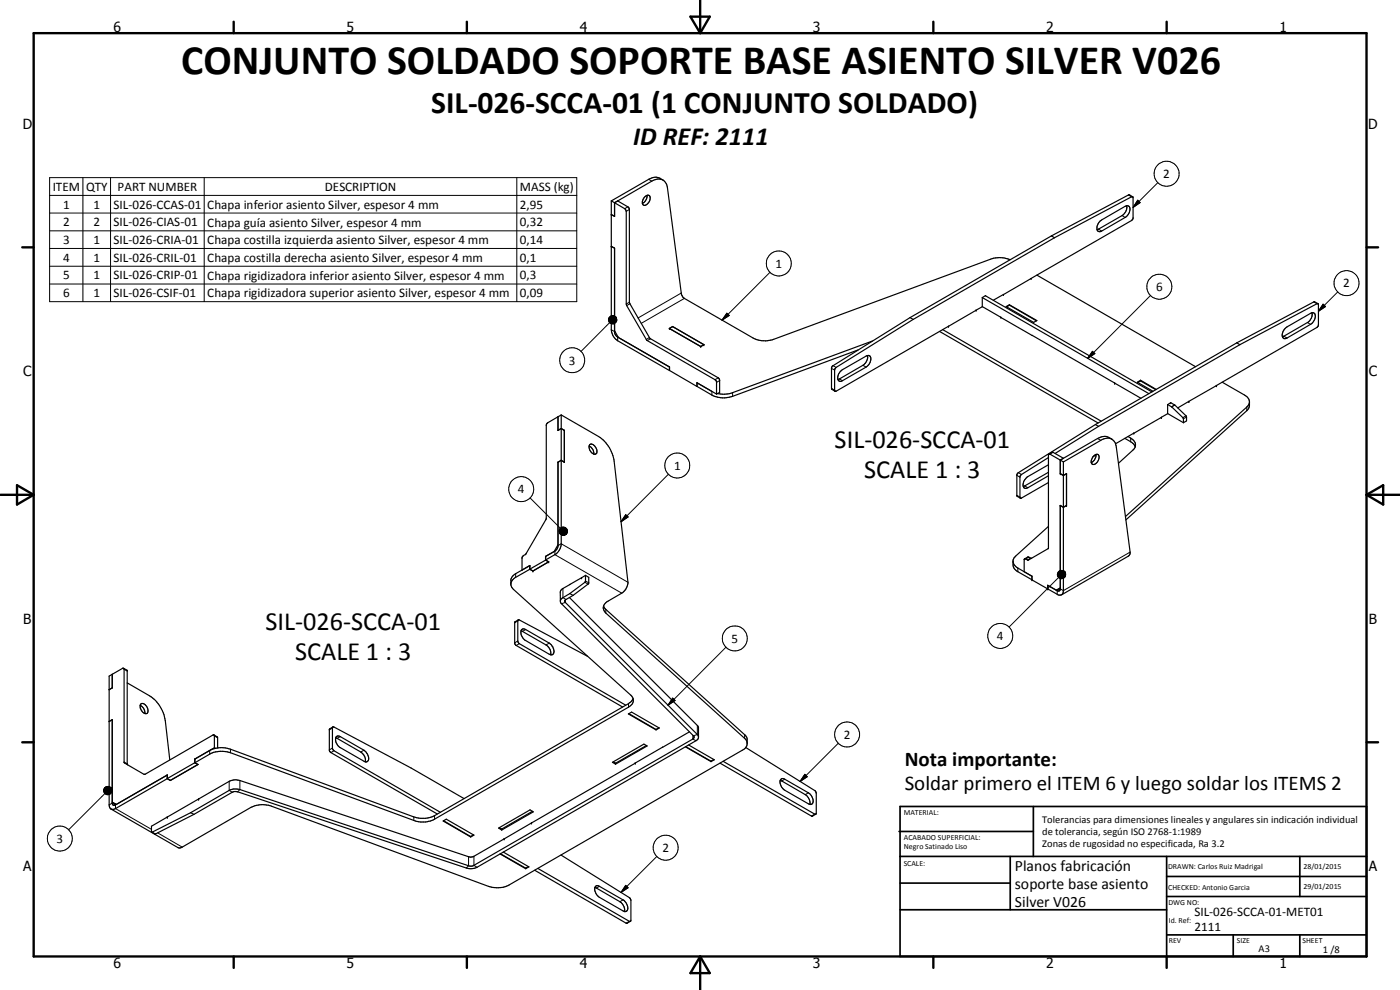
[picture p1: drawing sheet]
<svg xmlns="http://www.w3.org/2000/svg" width="420mm" height="297mm" viewBox="0 0 420 297" stroke-linecap="round" stroke-linejoin="round" font-family="sans-serif">
<g fill="none" stroke="#000" stroke-width=".35">
<path d="M193.4 59.2a.91 .91 0 0 1 .8-.7 .91 .91 0 0 1 .9 .5 2.17 2.17 0 0 1-1.9 2.6 1.61 1.61 0 0 1 .2-2.4zM194.2 58.6a2.5 2.5 0 0 1-1.4 2.4M199 54a3.5 3.5 0 0 0-4.3-.2l-11.2 6.5M339.9 59.1l-.9-.6h-.3l-23.2 12.3M339.9 59.1l.2 6.4-.5 .7-30.2 17.4M339.9 59.1h-.3l-23.1 12.2M183.5 73.9l.9 .6 .2 25.7 .8 .9 15.5 9v1.1M183.5 60.3v38.6a4.5 4.5 0 0 0 1.9 3.3l15.5 9M183.5 60.3l.9 .5M184.4 60.8l11.2-6.4a2.83 2.83 0 0 1 3-.5 2.83 2.83 0 0 1 1.7 2.4l4.2 31.8 .4 1 21.1 12.3a7.6 7.6 0 0 0 6.2 .4l65.1-24a8 8 0 0 1 5.8 .1M184.4 60.8v4.1l-.9-.5 .9 .5M184.4 60.8l1-.5 3.1 1.8 .4 .6v28l.1 .4 6.1 10.5 20.6 11.9 .3 .5v3.7l-1 .5"/>
<path d="M184.4 60.8l3.2 1.9 .3 .7 .2 28.3 6 10.4 20.7 12 .2 .5v3.6M315.5 70.8l-42.4 24.5M315.5 70.8l1 .5M316.5 71.3l-42.4 24.5M330.1 66.3l7.6-4.4a.97 .97 0 0 1 1.2 .1 .97 .97 0 0 1 .2 1.2l-.5 1.2-.7 .7-7.3 4.2a.87 .87 0 0 1-1.4-.4l.1-1.2zM338.1 61.7a2.93 2.93 0 0 1-1.3 3l-7.5 4.3M184.4 99.2l1.2 2.1M200.9 98.6l1-.6 9.3 5.4-.9 .6zM201.8 98l9.5 5.4-1 .6M201.8 98l-.9 .6 9.4 5.4M201.8 98h.1M273.1 95.3l-23.2 14.5-.4 .6v6.1l.2 .3 .9 .6"/>
<path d="M273.1 95.3l1 .5M274.1 95.8l-23.2 14.4-.4 .8 .1 6.4M282 99.4l47.6 27.5M282.9 98.9l47.6 27.5M284.7 97.9h.1M292.9 93.1h.1M292.9 93.1l-41.9 24.2-.4 .1M294.8 89.3v2.7l-1.9 1.1M294.8 89.3l1-.6 49.9 28.9M294.8 92l15 8.7M294.8 89.3l50 28.8M300.3 95.2h.1"/>
<path d="M301.1 88.3l-3 1.8M301.1 88.3v.1M302 92l.9-.6 8.3 4.8-1 .5zM302.1 92.1l.9-.5 8.1 4.7M302.9 91.4v.2M309.4 83.6h.1M309.4 83.6l-8.3 4.8M311.2 82.5l47.6 27.5M385.6 98.7l.6-.6 7.1-4.1a.96 .96 0 0 1 1.2 .1 .96 .96 0 0 1 .2 1.2l-.5 1.2-.6 .7-7.4 4.2a.97 .97 0 0 1-1.2-.1 .97 .97 0 0 1-.2-1.1zM393.7 93.9a2.84 2.84 0 0 1-1.3 2.9l-7.5 4.2M395.6 91.1l-1.3-.5-23.1 12.3M200.9 111.2h.1"/>
<path d="M200.9 111.2l8.3 4.8M209.2 114.9v1.1M209.2 114.9l5.8 3.3M209.2 116h.1M209.2 114.9l4.4 2.5M252.2 111.5l.6-.6 7.1-4.1a1.01 1.01 0 0 1 1.4 .2 1.01 1.01 0 0 1-.1 1.4l-.4 .9-.9 .9-7.1 4a.96 .96 0 0 1-1.2 0 .96 .96 0 0 1-.2-1.3zM257.5 105l-37.6 13.9a7.8 7.8 0 0 1-6.3-.4l-4.4-2.5M260.3 106.7a3 3 0 0 1-1.3 2.9l-7.5 4.2M261.8 102.3l-41.9 15.5a8.5 8.5 0 0 1-4.6 .3M309.8 100.7h.1M309.8 100.7l24.7 14.2M334.5 114.9l7.9 4.6"/>
<path d="M342.3 114.1l-1 .6 4.7 2.7M342.3 114.1l4.7 2.7M342.3 114.1v.2M342.3 114.3l4.6 2.6M342.3 114.3l-.9 .5M365.1 115.7l-11.6 6.7M366.8 114.7l7.6 4.6a3 3 0 0 1 .5 2.9l-.7 1-36.3 32.8M371.2 102.9l-42.5 24.5M371.2 102.9l.9 .5M372.1 103.4l23.1-12.3 .4 .1 .1 6.3-.5 .8-30.2 17.4M372.1 103.4l-42.4 24.5M167.5 125.1l-3.2 1.8-.4 .6v28.1l-6 10.6-1.2 1v3.9l2.3-1.4v1.1"/>
<path d="M167.5 138.7v25.2l-.8 1.3-3 1.7M167.5 125.1v4.1M167.5 129.1h.1M167.5 129.1l.9-.5 1 .5M167.5 138.7l.9-.6 1 .6M167.5 138.7h.1M168.4 124.5v39a4.3 4.3 0 0 1-1.9 2.9l-2.8 1.6 1 .6M168.4 124.5l11.3 6.5a10.5 10.5 0 0 1 4.6 7.3l4.2 36.4a4 4 0 0 1-1.9 3.3l-4.1 2.3a2.11 2.11 0 0 0-.7 3.6l41.7 37.6 .6 .8 .1 .6M168.4 124.5l-.9 .6M169.3 129.1h.1M169.3 138.7h.1M169.4 129.1v9.6"/>
<path d="M176.8 133.9a2.5 2.5 0 0 1 1.4 2.4M176.9 133.5a1.39 1.39 0 0 1 2.1 1.1l.1 1.1a1.01 1.01 0 0 1-1 .6 1.01 1.01 0 0 1-.9-.8l-.4-1.4zM314.7 137.3l-8.5 5.4v6.8M314.7 139.4l-6.2 3.6a2.53 2.53 0 0 0-1.1 3.4l.4 .2 .7-.3 6.2-3.6M314.8 136.3l1.1-.6 3.2 1.8-.9 .5M314.8 136.3l-.1 28.2-6 3.5-1.2-.3M314.8 136.3h.3l3.1 1.7M318.2 138v4.1l.9 .6 1-.6v9.6M318.2 138l.9 .6M319.1 138.6l11.3-6.5a2.76 2.76 0 0 1 2.9-.5 2.76 2.76 0 0 1 1.7 2.5l4.1 32.1-.5 .7-20 11.6M319.1 138.6v38.6a1.14 1.14 0 0 1-.5 1.2 1.14 1.14 0 0 1-1.3-.1l-2.9-1.6M328.2 136.9a.89 .89 0 0 1 1.1-.6 .89 .89 0 0 1 .5 1.1 1.87 1.87 0 0 1-2 1.9 1.69 1.69 0 0 1 .4-2.4z"/>
<path d="M328.7 127.4l-23.2 14.5-.3 .6v6.3l1 .7M328.7 127.4l1 .5M328.9 136.4v.2M328.9 136.5l-.9 .5M328.9 136.6v.2a2.49 2.49 0 0 1-1.4 2M329.7 127.9l-13.1 8.2M333.7 131.8a3.5 3.5 0 0 0-4.3-.2l-11.2 6.4M337.6 131.5l2.1 1.3 1 1.2M338.5 131a2.82 2.82 0 0 1 2.2 2.9l-.4 .9-4.6 4.2M348.6 125.2l-13.8 7.9M350.4 121.4v2.7M350.4 121.4l1-.6 1.2 .7 3.3 3.3 .2 1.5-.9 .5"/>
<path d="M350.4 124.1l-1.9 1.1M350.4 121.4l1.3 .7 3.4 3.3 .1 1.4M350.4 124.1l4.8 2.7M375 120.7l-.8 1.4-36.4 32.9M314.7 144.8l-8.5 4.7M314.7 141.6l-7.6 4.4M314.7 157.9l-10.4 9.5-.2 .5-.1 1.6a2.52 2.52 0 0 0 1.5 2l8.9 5.2M319.1 152.2l-.9-.6-.1 25.5-.7 .2-3-1.7M320.1 151.6l-1 .6-.9-.5M159 170.8l.9 .5M159 169.7l-4.2 2.4-1.1 1a2.73 2.73 0 0 0-.4 2.3l.3 .9 .5 .5 35.2 31.8a2.08 2.08 0 0 1-.7 3.6l-58.2 33.6a7.5 7.5 0 0 1-6.2 .4l-55-20.4a8.1 8.1 0 0 0-6.3 .5l-4.4 2.6M159 170.8l-4.6 2.6-.7 .8-.4 .9"/>
<path d="M163.7 166.9v1.2M163.7 168.1l-4.7 2.7 1 .5M163.7 168.1l1 .5M164.7 168.6l-4.8 2.7M167.5 163.4l-1.2 2.1-2.6 1.5M170.9 179.3l38.6 38.5 .1 .4v3.3l-.7 .7-65.7 38a4.3 4.3 0 0 1-3.3 .2l-68.6-22.8-1-.1-.6 .2-11.5 6.6M171 175.4h.1M171 178.1l-2.1 1.2a1.12 1.12 0 0 0-.6 1.7l39.9 39.9 .1 .5-.4 .3-66.3 38.2-.8-.1-69.1-23-1.6-.1-1.1 .3-11.8 6.8M171 175.3v.1M171 178.1l1 .5M172 178.6l-2.3 1.4-.2 .2 .2 .6 39.6 39.6 .3 .6M174.5 173.4h.1"/>
<path d="M174.5 173.4l-6.2 3.7-.2 .6 .1 2.7M175.7 172.6l-.2 2.1-4.5 3.4M175.7 172.6l-1.2 .8M175.7 172.6l1 .6v1.8l-4.7 3.6M304 168.6l.4 .9 .7 .7 4.6 2.7M307.5 167.7l-.1 3.8 2.3 1.4M309.6 167.5l-1.2-.4-.9 .6M309.7 172.9v1.1M314.4 176.7v-1.1l2.6 1.5M317 177.1l1.2-.7zM155.5 186l-1 .7v6.3l.3 .6 32 18.5M155.5 186l-.1 6.4 .3 .6 32.1 18.6"/>
<path d="M155.5 186h.4l20.4 10.9M156.4 189.3l7.5 4.2a2.81 2.81 0 0 1 1.4 3M156.5 188.9l.5-.2 .5 .1 7.5 4.3a2.46 2.46 0 0 1 .9 3.3l-1.1-.1-7-4.1a2.68 2.68 0 0 1-1.3-3.3zM181.1 181.8l.7 1 41.9 37.8a2.74 2.74 0 0 1 .5 2.6l-.3 .9-.7 .8-70.4 40.6a7.8 7.8 0 0 1-6.2 .4l-65.1-24a7.8 7.8 0 0 0-6.2 .4l-21.3 12.1-.6-.1-20.1-11.6M32.8 206.9h.1M32.8 216.5h.1M33.7 202.3l-.9 .6v38.6a1.16 1.16 0 0 0 .5 1.3 1.16 1.16 0 0 0 1.4-.2l15.5-9v-1.1l-15.5 9a.59 .59 0 0 1-.7 .1 .59 .59 0 0 1-.3-.6v-25.1l-.9 .6M33.7 202.3v4.1l-.9 .5M37.1 200.5l1.1 .7 .1 28.3M37.1 200.5h-.3l-3.1 1.8M37.1 200.5l.1 .1M37.2 200.6l.2 28.3 6.1 3.4 20.7-11.8"/>
<path d="M38.2 204.9l6.7 3.9a10.5 10.5 0 0 1 4.7 7.4l1.4 11.8M42.1 211.7a2.42 2.42 0 0 1 1.4 2.4M42.2 211.3a1.68 1.68 0 0 1 2.2 1.7 .82 .82 0 0 1-.4 1.1 .82 .82 0 0 1-1.1-.4 2.05 2.05 0 0 1-.7-2.4zM99.9 218.1l-1.1 .8v6.2l.4 .6 32 18.5M99.9 218.1l-.1 6.5 .3 .6 32.1 18.5M99.9 218.1h.3l23.1 12.3 16 9.2M188.6 214.2l1-.5 8.3 4.7-1 .6zM188.8 214.1l8.1 4.8M190 209.6l-.5 .8-.9 .7-58.2 33.6a7.9 7.9 0 0 1-6.2 .4l-55-20.3-2.5-.5-2 .2M196.9 218.8v.2M197.7 218.4l-.8 .5M206.9 219.6l-8.1 4.6"/>
<path d="M51.1 234.1v.1M58.5 228.9l-8.3 4.7 .9 .6M58.5 228.9l.9 .5M58.5 227.8h.1M58.5 227.8v1.1M58.5 228.9l.9 .5-8.3 4.8M59.4 229.4l-8.3 4.7M59.4 229.4h.1M64.2 220.5l1.1 .9v3M64.2 220.5l.1 3.9M64.3 224.4l-5.8 3.4M64.3 224.4l.4 .1"/>
<path d="M64.7 224.5l-1.4 .5-4.8 2.8M100.7 221.4l7.6 4.2a2.86 2.86 0 0 1 1.3 3M100.9 221.1l.5-.3 .5 .1 7.5 4.4a2.42 2.42 0 0 1 .9 3.2h-.9l-7.3-4.2a2.57 2.57 0 0 1-1.2-3.2zM183.8 228.7l9.4-5.4 1 .5-9.5 5.5zM184.7 229v.3M194 223.7l-9.2 5.3-.7-.4M198.8 224.2l-39.3 22.7M198.8 224.2h.1M205.7 224.1l7.7 4.4M205.8 224l7.6 4.4 .8-.5M206.7 223.5l7.7 4.5-1 .5M213.4 228.3v.2"/>
<path d="M216.1 229l27.4 15.9 1.3-.6M223.8 224.3l20.8 13 .4 .7-.1 6.3h-.3l-27.6-15.9M234.1 234.1l7.6 4.3a2.84 2.84 0 0 1 1.3 2.9M234.3 233.8l.3-.2 .7 .1 7.3 4.2a2.37 2.37 0 0 1 1.1 3.4l-.4 .1-.7-.2-7.1-4.1a2.63 2.63 0 0 1-1.2-3.3zM33.7 240.7l1.2 .7zM45.5 249.7v-1.8l23.3-13.5a4.1 4.1 0 0 1 3.2-.2l69.1 23 .9-.2 9.3-5.3M57.2 243.8l-11.7 5.9M57.2 243.8l1 .5M58.2 244.3l-11.6 5.9-1.1-.5M133 246.3l.9-.5 8.3 4.8-.9 .5zM133.1 246.3l8.2 4.7M141.3 251v.1"/>
<path d="M142.1 250.5l-.8 .5M149.6 248.5l9.5-5.5 1 .6-9.5 5.4zM149.9 248.3l.7 .5M150.1 256.2l7.7 4.4M150.2 256.2l7.6 4.3M150.6 248.7v.3M151 255.7l7.7 4.4-.9 .5M151.3 251.7h.1M159.5 246.9l-8.2 4.8M159.5 246.9h.1M159.8 243.4l-9.2 5.4M168.3 256.5l20.8 13 .2 .6v6.3h-.4l-27.5-15.8"/>
<path d="M157.8 260.5v.1M158.6 260l-.8 .5M160.5 261.1l27.4 15.9 1.3-.6M178.5 266.3l7.5 4.3a2.86 2.86 0 0 1 1.4 2.9M178.8 265.9l.6-.2 .5 .2 7.1 4.1a2.37 2.37 0 0 1 1 3.4l-.6 .1-.4-.2-7.1-4.1a2.49 2.49 0 0 1-1.1-3.3z"/>
</g>
<g fill="#000">
<circle cx="183.5" cy="73.9" r=".18"/>
<circle cx="183.5" cy="64.4" r=".18"/>
<circle cx="200.9" cy="98.6" r=".18"/>
<circle cx="284.6" cy="97.9" r=".18"/>
<circle cx="292.9" cy="93.1" r=".18"/>
<circle cx="300.4" cy="95.2" r=".18"/>
<circle cx="301.1" cy="88.3" r=".18"/>
<circle cx="309.4" cy="83.6" r=".18"/>
<circle cx="210.3" cy="104" r=".18"/>
<circle cx="211.2" cy="103.4" r=".18"/>
<circle cx="334.5" cy="114.9" r=".18"/>
<circle cx="365" cy="115.7" r=".18"/>
<circle cx="365.1" cy="115.7" r=".18"/>
<circle cx="340.3" cy="130" r=".18"/>
<circle cx="348.5" cy="125.2" r=".18"/>
<circle cx="348.6" cy="125.2" r=".18"/>
<circle cx="351.4" cy="120.8" r=".18"/>
<circle cx="356.8" cy="120.4" r=".18"/>
<circle cx="318.2" cy="151.7" r=".18"/>
<circle cx="318.2" cy="142.1" r=".18"/>
<circle cx="320.1" cy="151.7" r=".18"/>
<circle cx="320.1" cy="142.1" r=".18"/>
<circle cx="159" cy="169.7" r=".18"/>
<circle cx="159.9" cy="171.3" r=".18"/>
<circle cx="163.7" cy="167" r=".18"/>
<circle cx="164.7" cy="168.6" r=".18"/>
<circle cx="174.5" cy="173.4" r=".18"/>
<circle cx="309.7" cy="173.9" r=".18"/>
<circle cx="314.4" cy="176.7" r=".18"/>
<circle cx="50.2" cy="232.5" r=".18"/>
<circle cx="59.6" cy="239.7" r=".18"/>
<circle cx="190.7" cy="229" r=".18"/>
<circle cx="50.2" cy="245.2" r=".18"/>
<circle cx="151.3" cy="251.7" r=".18"/>
<circle cx="159.5" cy="246.9" r=".18"/>
</g>
<g fill="none" stroke="#000" stroke-width=".3">
<path d="M14.9 53.3h158.2v37.2h-158.2zM14.9 58.6h158.2M24.9 53.3v37.2M33.2 53.3v37.2M61.3 53.3v37.2M155.1 53.3v37.2M194.7 53.8l.9 .6M338.7 58.5l.9 .6M347.5 54.8l-7.4 7.4M14.9 63.9h158.2M14.9 69.3h158.2M14.9 74.5h158.2"/>
<path d="M14.9 79.9h158.2M188.4 62.1l-.9 .5M188.9 62.9l-1 .5M329.7 68.7l.9 .6M336.8 64.7l.9 .5M341.4 60.1l.8 .7-2.1 1.4zM14.9 85.2h158.2M182.6 95.7l2.1-.6-2.1 .9zM182.6 96l2.1-.9-2 1.2zM182.7 96.3l2-1.2-2 1.4zM182.7 95.5l2-.4-2.1 .6zM182.7 96.5l2-1.4-1.8 1.6z"/>
<path d="M182.8 95.2l.2-.2 1.7 .1zM182.8 95.2l1.9-.1-2 .4zM182.9 96.7l1.8-1.6-1.6 1.8zM183 96.8l-8.6 8.7M183 95l.2-.1 1.5 .2zM183.2 94.9l.3-.2 1.2 .4zM183.5 94.7l1.2 .4zM183.5 98.9l1.1 .5M183.8 94.7l.9 .4zM184 94.7l.7 .4zM184.3 94.8l.4 .3zM184.7 95.1l-1.4 2-.2-.2z"/>
<path d="M184.7 95.1l-1.2 2.1-.2-.1zM184.7 95.1l-.9 2.1h-.3zM184.7 95.1l-.6 2.1h-.3zM184.7 95.1l-.3 2-.3 .1zM184.7 95.1l-.1 1.8-.2 .2zM184.7 95.1l.1 1.7-.2 .1zM184.7 95.1l.2 1.5-.1 .2zM184.7 95.1l.4 1.2-.2 .3zM184.7 95.1l.4 1.2zM184.7 95.1l.4 1zM184.7 95.1l.4 .7zM184.7 95.1l.3 .4z"/>
<path d="M184.7 95.1l.2 .2zM188.9 90.7l-1 .5M189 91.1l-.9 .6M204.5 87.9l-13 7.5M205.4 89.5l-13 7.5M218.1 94l.8 .7-2.2 1.4zM231.1 81.7l-14.4 14.4M345.3 88.7l-18.9 18.8M392.4 96.8l.9 .5M394.3 90.6l.9 .5M397.1 91.3l.7 .7-2.1 1.4zM401.5 87.6l-5.8 5.8"/>
<path d="M185.5 101l-.1 1.2M194.9 101.3l-.9 .6M195.2 101.6l-.9 .6M213.6 117.4v1.1M215.5 113.4l-.9 .5M216 114.2l-1 .5M219.9 117.8v1.1M249.5 116.5l1 .6M249.5 110.5l1 .5M250 109.7l.9 .5M251.9 113.7l.9 .5M259 109.6l.9 .6"/>
<path d="M327.9 105.4l.7 .7-2.2 1.4zM385.3 100.9l.9 .5M316 135.7l-.9 .6M329.4 131.6l1 .5M339.3 131.4v1.1M352.5 121.5l-.9 .5M352.6 121.5l-.9 .6M355.9 124.8l-.9 .5M356.1 125.1l-.9 .5M374.2 122.1v1.1M159.1 149.4l9 9.1M167.8 159l2.1 1.3-2.1-1z"/>
<path d="M167.8 159.3l2.1 1-2.1-.7zM167.8 159.6l2.1 .7-2-.4zM167.9 159.9l2 .4-1.9-.2zM167.9 158.8l2 1.5-2.1-1.3zM168.1 158.6l.1-.2 1.7 1.9zM168.1 158.6l1.8 1.7-2-1.5zM168.2 158.4l.3-.2 1.4 2.1zM168.5 158.2h.2l1.2 2.1zM168.7 158.2l.3-.1 .9 2.2zM169 158.1l.2 .1 .7 2.1zM169.2 158.2h.3l.4 2.1zM169.5 158.2l.2 .2 .2 1.9z"/>
<path d="M169.7 158.4l.3 .1-.1 1.8zM170 158.5l.1 .2-.2 1.6zM170.1 158.7l-.2 1.6zM170.2 159.8l-.3 .5zM170.2 159l-.3 1.3zM170.3 159.6l-.4 .7zM170.3 159.3l-.4 1zM187.8 154.4l.7 .7-2.1 1.4zM200.6 142.3l-14.2 14.2M305.2 148.6l.9 .5M305.2 142.6l.9 .6M305.6 141.8l1 .6"/>
<path d="M307.5 145.8l1 .5M314.6 141.7h.1M154.8 172.1v1.1M166.5 165.4v1l20.1 11.6M167.5 163.7l.9-.5 20.1 11.5M168 160.1l1.9 .2h-1.7zM168.2 160.3h1.7zM168.4 160.4l1.5-.1-1.2 .3zM168.7 160.6l1.2-.3zM168.9 160.6l1-.3zM168.9 176.6v2.7l1 .6M169.2 160.6l.7-.3z"/>
<path d="M169.4 160.5l.5-.2zM169.7 160.4l.2-.1zM175.5 174.7l1 .6M175.7 174.3l1 .6M305.5 170.4v1.1M308.8 167.2l-1 .5M309.3 167.5l-1 .5M317.3 172.4l2.2-.9-2.1 1.2zM317.4 172.1l2.1-.6-2.2 .9zM317.4 172.7l2.1-1.2-2.1 1.5zM317.4 171.9l2.1-.4-2.1 .6zM317.4 173l2.1-1.5-1.9 1.7z"/>
<path d="M317.6 171.7l1.9-.2-2.1 .4zM317.6 173.2l1.9-1.7-1.7 1.9zM317.7 173.3l-14.9 14.8M317.7 171.4l1.8 .1zM317.7 171.4l1.8 .1-1.9 .2zM318 171.3l.2-.1 1.3 .3zM318.2 171.2l1.3 .3zM318.5 171.2l1 .3zM318.8 171.2l.7 .3zM319 171.2l.5 .3zM319.5 171.5l-1.5 2-.2-.1zM319.5 171.5l-1.2 2.1-.3-.1z"/>
<path d="M319.5 171.5l-1 2.2-.2-.1zM319.5 171.5l-.7 2.1-.3 .1zM319.5 171.5l-.4 2-.3 .1zM319.5 171.5l-.2 1.9-.2 .1zM319.5 171.5v1.7l-.2 .2zM319.5 171.5l.2 1.5-.2 .2zM319.5 171.5l.2 1.5zM319.5 171.5l.3 1.3zM319.5 171.5l.3 1zM319.5 171.5l.3 .7zM319.5 171.5l.2 .5zM319.5 171.5l.1 .2z"/>
<path d="M339.2 165.7l-20.1 11.5-.9-.5-.9 .5v1.1M155.4 192.3l-.9 .6M155.4 186.3l-.9 .6M155.9 193.1l-1 .6M157.8 188.9l-1 .5M164.8 193l-.9 .5M169.7 180v.8l-1.2 .3M181.8 182.8v1.1M217.9 194.2l-17.4 17.4M37.2 200.8l1 .5M99.8 218.4l-1 .6M188.6 211.1v1.1"/>
<path d="M201.9 209.5l.7 .7-2.1 1.4zM209.3 217.7v2.7l-1.2 .4M31.1 237.2l2.1-.9-2.1 1.2zM31.1 237l2.1-.7-2.1 .9zM31.1 237.5l2.1-1.2-2 1.5zM31.2 236.7l2-.4-2.1 .7zM31.2 237.8l2-1.5-1.8 1.7zM31.3 236.5l.2-.2h1.7zM31.3 236.5l1.9-.2-2 .4zM31.4 238l1.8-1.7-1.6 1.9zM31.4 238.1l-10.8 10.9M31.5 236.3h1.7z"/>
<path d="M31.7 236.1l.3-.1 1.2 .3zM32 236l1.2 .3zM32.2 236l1 .3zM32.5 236l.7 .3zM32.8 236.1l.4 .2zM33.2 236.3l-1.4 2-.2-.1zM33.2 236.3l-1.2 2.1-.2-.1zM33.2 236.3l-.9 2.2-.3-.1zM33.2 236.3l-.6 2.1-.3 .1zM33.2 236.3l-.4 2.1h-.2zM33.2 236.3l-.1 2-.3 .1zM33.2 236.3l.1 1.7-.2 .3z"/>
<path d="M33.2 236.3l.2 1.5-.1 .2zM33.2 236.3l.4 1.3-.2 .2zM33.2 236.3l.4 1.3zM33.2 236.3l.4 1zM33.2 236.3l.4 .7zM33.2 236.3l.3 .5zM33.2 236.3l.2 .2zM37.2 228.6l1 .6M62.9 225.2v1.1M64.3 220.8l1 .6M68.8 234.4v2.8l.9 .5M69.2 224.8v1"/>
<path d="M72 234.2v2.7l-.7 .7M99.8 224.5l-1 .5M100.2 225.3l-.9 .5M102.1 221l-.9 .5M109.2 225.1l-.9 .5M207.9 220.6v1.1l1 .5M223.5 220.4v1.1M235.5 233.8l-.9 .5M241.5 232.3l.8 .7-2.2 1.5zM242.6 237.9l-.9 .5M251.6 223l-11.5 11.5M32.8 241.5l.9-.5 1 .5v1.1l10.8 6.2"/>
<path d="M45.7 249.7l.9 .5M47.3 249.9l7.4 4.3M124.2 245.1v1.1M130.4 244.7v1.1M140.6 257v2.8l-.7 .6M142.2 256.9v2.7l1 .6M197.1 257l-10.7 10.8M244.5 244.3l-1 .6M179.9 265.9l-.9 .5M187 270l-1 .6M187.8 265.6l.7 .8-2.1 1.4zM188.9 276.4l-1 .6"/>
<circle cx="350.1" cy="52.1" r="3.8"/>
<circle cx="233.7" cy="79" r="3.7"/>
<circle cx="347.9" cy="86" r="3.7"/>
<circle cx="404.1" cy="85" r="3.8"/>
<circle cx="171.7" cy="108.1" r="3.8"/>
<circle cx="203.2" cy="139.7" r="3.8"/>
<circle cx="156.4" cy="146.8" r="3.8"/>
<circle cx="220.5" cy="191.5" r="3.8"/>
<circle cx="300.2" cy="190.8" r="3.8"/>
<circle cx="254.2" cy="220.4" r="3.8"/>
<circle cx="17.9" cy="251.6" r="3.8"/>
<circle cx="199.8" cy="254.3" r="3.7"/>
</g>
<g fill="none" stroke="#000" stroke-width=".71">
<path d="M10.1 9.9h400v277.1h-400zM70.1 6.5v3.4M140.1 6.5v3.4M207.2 5h5.8l-2.9 4.9zM210.1 0v9.9M280.1 6.5v3.4M350.1 6.5v3.4M6.7 74.2h3.4M410.1 74.2h3.5M.1 148.5h10M5.1 145.6l5 2.9-5 2.9zM410.1 148.5h10"/>
<path d="M410.1 148.5l5-2.9v5.8zM6.7 222.7h3.4M410.1 222.7h3.5M70.1 287v3.4M140.1 287v3.4M210.1 287v10M210.1 287l2.9 5h-5.8zM280.1 287v3.4M350.1 287v3.4"/>
</g>
<g fill="none" stroke="#000" stroke-width=".51">
<path d="M269.8 249.5h40.3M270.1 242h140v45h-140zM270.1 257h140M303.2 257v16M310.1 242v15M350.1 257v30M390.1 257v12M270.1 265h33.1M270.1 273h80M350.1 269h60M350.1 263h60M350.1 280.5h60"/>
<path d="M370.1 280.5v6.5M390.1 280.5v6.5"/>
</g>
<g fill="#000">
<path d="M341.4 60.1l.8 .7-2.1 1.4zM184.3 94.8l.4 .3zM184 94.7l.7 .4zM183.8 94.7l.9 .4zM183.5 94.7l1.2 .4zM183.2 94.9l.3-.2 1.2 .4zM183 95l.2-.1 1.5 .2zM182.8 95.2l.2-.2 1.7 .1zM182.7 95.5l2-.4-2.1 .6zM182.6 95.7l2.1-.6-2.1 .9zM182.6 96l2.1-.9-2 1.2zM182.7 96.3l2-1.2-2 1.4z"/>
<path d="M182.7 96.5l2-1.4-1.8 1.6zM182.9 96.7l1.8-1.6-1.6 1.8zM184.7 95.1l-1.4 2-.2-.2zM184.7 95.1l-1.2 2.1-.2-.1zM184.7 95.1l-.9 2.1h-.3zM184.7 95.1l-.6 2.1h-.3zM184.7 95.1l-.3 2-.3 .1zM184.7 95.1l.1 1.7-.2 .1zM184.7 95.1l.2 1.5-.1 .2zM184.7 95.1l.4 1.2-.2 .3zM184.7 95.1l.4 1.2zM184.7 95.1l.4 1z"/>
<path d="M184.7 95.1l.4 .7zM184.7 95.1l.3 .4zM184.7 95.1l.2 .2zM218.1 94l.8 .7-2.2 1.4zM397.1 91.3l.7 .7-2.1 1.4zM327.9 105.4l.7 .7-2.2 1.4zM187.8 154.4l.7 .7-2.1 1.4zM170.2 159.8l-.3 .5zM170.3 159.6l-.4 .7zM170.3 159.3l-.4 1zM170.2 159l-.3 1.3zM170.1 158.7l-.2 1.6z"/>
<path d="M170 158.5l.1 .2-.2 1.6zM169.7 158.4l.3 .1-.1 1.8zM169.2 158.2h.3l.4 2.1zM169 158.1l.2 .1 .7 2.1zM168.7 158.2l.3-.1 .9 2.2zM168.5 158.2h.2l1.2 2.1zM168.2 158.4l.3-.2 1.4 2.1zM168.1 158.6l.1-.2 1.7 1.9zM168.1 158.6l1.8 1.7-2-1.5zM167.9 158.8l2 1.5-2.1-1.3zM167.8 159l2.1 1.3-2.1-1zM167.8 159.3l2.1 1-2.1-.7z"/>
<path d="M167.8 159.6l2.1 .7-2-.4zM168 160.1l1.9 .2h-1.7zM168.2 160.3h1.7zM168.4 160.4l1.5-.1-1.2 .3zM168.7 160.6l1.2-.3zM168.9 160.6l1-.3zM169.2 160.6l.7-.3zM169.4 160.5l.5-.2zM169.7 160.4l.2-.1zM319 171.2l.5 .3zM318.8 171.2l.7 .3zM318.5 171.2l1 .3z"/>
<path d="M318.2 171.2l1.3 .3zM318 171.3l.2-.1 1.3 .3zM317.7 171.4l1.8 .1zM317.7 171.4l1.8 .1-1.9 .2zM317.4 171.9l2.1-.4-2.1 .6zM317.4 172.1l2.1-.6-2.2 .9zM317.3 172.4l2.2-.9-2.1 1.2zM317.4 172.7l2.1-1.2-2.1 1.5zM317.4 173l2.1-1.5-1.9 1.7zM317.6 173.2l1.9-1.7-1.7 1.9zM319.5 171.5l-1.5 2-.2-.1zM319.5 171.5l-1.2 2.1-.3-.1z"/>
<path d="M319.5 171.5l-1 2.2-.2-.1zM319.5 171.5l-.7 2.1-.3 .1zM319.5 171.5l-.4 2-.3 .1zM319.5 171.5v1.7l-.2 .2zM319.5 171.5l.2 1.5-.2 .2zM319.5 171.5l.2 1.5zM319.5 171.5l.3 1.3zM319.5 171.5l.3 1zM319.5 171.5l.3 .7zM319.5 171.5l.2 .5zM319.5 171.5l.1 .2zM201.9 209.5l.7 .7-2.1 1.4z"/>
<path d="M32.8 236.1l.4 .2zM32.5 236l.7 .3zM32.2 236l1 .3zM32 236l1.2 .3zM31.7 236.1l.3-.1 1.2 .3zM31.5 236.3h1.7zM31.3 236.5l.2-.2h1.7zM31.2 236.7l2-.4-2.1 .7zM31.1 237l2.1-.7-2.1 .9zM31.1 237.2l2.1-.9-2.1 1.2zM31.1 237.5l2.1-1.2-2 1.5zM31.2 237.8l2-1.5-1.8 1.7z"/>
<path d="M31.4 238l1.8-1.7-1.6 1.9zM33.2 236.3l-1.4 2-.2-.1zM33.2 236.3l-1.2 2.1-.2-.1zM33.2 236.3l-.9 2.2-.3-.1zM33.2 236.3l-.6 2.1-.3 .1zM33.2 236.3l-.4 2.1h-.2zM33.2 236.3l.1 1.7-.2 .3zM33.2 236.3l.2 1.5-.1 .2zM33.2 236.3l.4 1.3-.2 .2zM33.2 236.3l.4 1.3zM33.2 236.3l.4 1zM33.2 236.3l.4 .7z"/>
<path d="M33.2 236.3l.3 .5zM33.2 236.3l.2 .2zM241.5 232.3l.8 .7-2.2 1.5zM187.8 265.6l.7 .8-2.1 1.4z"/>
</g>
<path d="M182.7 95.3h2M184.5 95.1v2M169.7 158.2v2.1M317.4 171.7h2.1M319.3 171.5v2M31.2 236.5h2M33 236.3v2.1" fill="none" stroke="#000" stroke-width=".38"/>
<path d="M167.9 160.1h2" fill="none" stroke="#000" stroke-width=".42"/>
<text font-size="12.6" x="54.3" y="22.1">CONJUNTO SOLDADO SOPORTE BASE ASIENTO SILVER V026</text>
<text font-size="9.4" x="129.4" y="34">SIL-026-SCCA-01 (1 CONJUNTO SOLDADO)</text>
<g font-size="7.9">
<text x="190.1" y="43.4">ID REF: 2111</text>
<text x="250.5" y="134.3">SIL-026-SCCA-01</text>
<text x="259.3" y="143.3">SCALE 1 : 3</text>
<text x="79.7" y="189.1">SIL-026-SCCA-01</text>
<text x="88.6" y="198">SCALE 1 : 3</text>
</g>
<g font-size="6.3">
<text x="271.5" y="229.9">Nota importante:</text>
<text x="271.5" y="237.2">Soldar primero el ITEM 6 y luego soldar los ITEMS 2</text>
</g>
<g font-size="4.7">
<text x="304.6" y="261.2">Planos fabricación</text>
<text x="304.6" y="266.6">soporte base asiento</text>
<text x="304.6" y="272">Silver V026</text>
</g>
<g font-size="4.2">
<text x="34" y="9.6">6</text>
<text x="104" y="9.6">5</text>
<text x="174" y="9.6">4</text>
<text x="244" y="9.6">3</text>
<text x="314" y="9.6">2</text>
<text x="384" y="9.6">1</text>
<text x="6.8" y="38.7">D</text>
<text x="410.6" y="38.7">D</text>
<text x="7" y="112.9">C</text>
<text x="410.8" y="112.9">C</text>
<text x="7" y="187.1">B</text>
<text x="410.8" y="187.1">B</text>
<text x="7" y="261.4">A</text>
<text x="410.8" y="261.4">A</text>
<text x="34" y="290.4">6</text>
<text x="104" y="290.4">5</text>
<text x="174" y="290.4">4</text>
<text x="244" y="290.4">3</text>
<text x="314" y="290.4">2</text>
<text x="384" y="290.4">1</text>
</g>
<g font-size="3.9">
<text x="349.1" y="53.4">2</text>
<text x="15.8" y="57.2">ITEM</text>
<text x="25.8" y="57.2">QTY</text>
<text x="35.3" y="57.2">PART NUMBER</text>
<text x="97.5" y="57.2">DESCRIPTION</text>
<text x="156" y="57.4">MASS (kg)</text>
<text x="18.9" y="62.6">1</text>
<text x="28.1" y="62.6">1</text>
<text x="34.1" y="62.6">SIL-026-CCAS-01</text>
<text x="62.2" y="62.7">Chapa inferior asiento Silver, espesor 4 mm</text>
<text x="156" y="62.6">2,95</text>
<text x="18.9" y="67.9">2</text>
<text x="28.1" y="67.9">2</text>
<text x="34.1" y="67.9">SIL-026-CIAS-01</text>
<text x="62.2" y="68">Chapa guía asiento Silver, espesor 4 mm</text>
<text x="156" y="67.9">0,32</text>
<text x="18.9" y="73.2">3</text>
<text x="28.1" y="73.2">1</text>
<text x="34.1" y="73.2">SIL-026-CRIA-01</text>
<text x="62.2" y="73.3">Chapa costilla izquierda asiento Silver, espesor 4 mm</text>
<text x="156" y="73.2">0,14</text>
<text x="18.9" y="78.5">4</text>
<text x="18.9" y="83.8">5</text>
<text x="28.1" y="78.5">1</text>
<text x="28.1" y="83.8">1</text>
<text x="34.1" y="78.5">SIL-026-CRIL-01</text>
<text x="34.1" y="83.8">SIL-026-CRIP-01</text>
<text x="62.2" y="78.6">Chapa costilla derecha asiento Silver, espesor 4 mm</text>
<text x="62.2" y="83.9">Chapa rigidizadora inferior asiento Silver, espesor 4 mm</text>
<text x="156" y="78.5">0,1</text>
<text x="156" y="83.8">0,3</text>
<text x="232.7" y="80.3">1</text>
<text x="18.9" y="89.1">6</text>
<text x="28.1" y="89.1">1</text>
<text x="34.1" y="89.1">SIL-026-CSIF-01</text>
<text x="62.2" y="89.2">Chapa rigidizadora superior asiento Silver, espesor 4 mm</text>
<text x="156" y="89.1">0,09</text>
<text x="347" y="87.3">6</text>
<text x="403.1" y="86.2">2</text>
<text x="170.8" y="109.4">3</text>
<text x="202.3" y="141">1</text>
<text x="155.4" y="148">4</text>
<text x="219.5" y="192.8">5</text>
<text x="299.2" y="192.1">4</text>
<text x="253.2" y="221.7">2</text>
<text x="17" y="252.9">3</text>
<text x="198.8" y="255.7">2</text>
<text x="358.5" y="275">SIL-026-SCCA-01-MET01</text>
<text x="358.5" y="279.4">2111</text>
</g>
<g font-size="3.1">
<text x="312.7" y="246.8">Tolerancias para dimensiones lineales y angulares sin indicación individual</text>
<text x="312.7" y="250.4">de tolerancia, según ISO 2768-1:1989</text>
<text x="312.7" y="254">Zonas de rugosidad no especificada, Ra 3.2</text>
<text x="377.7" y="285.6">A3</text>
<text x="397" y="285.9">1 /8</text>
</g>
<g font-size="2.4">
<text x="271.2" y="244.4">MATERIAL:</text>
<text x="271.3" y="252">ACABADO SUPERFICIAL:</text>
<text x="271.3" y="254.6">Negro Satinado Liso</text>
<text x="271.2" y="259.7">SCALE:</text>
<text x="350.6" y="260.8">DRAWN: Carlos Ruiz Madrigal</text>
<text x="391.2" y="260.6">28/01/2015</text>
<text x="350.6" y="267">CHECKED: Antonio Garcia</text>
<text x="391.2" y="266.7">29/01/2015</text>
<text x="350.6" y="271.4">DWG NO:</text>
<text x="350.8" y="276.9">Id. Ref:</text>
<text x="350.8" y="282.8">REV</text>
<text x="371.2" y="282.9">SIZE</text>
<text x="390.9" y="282.9">SHEET</text>
</g>
</svg>
